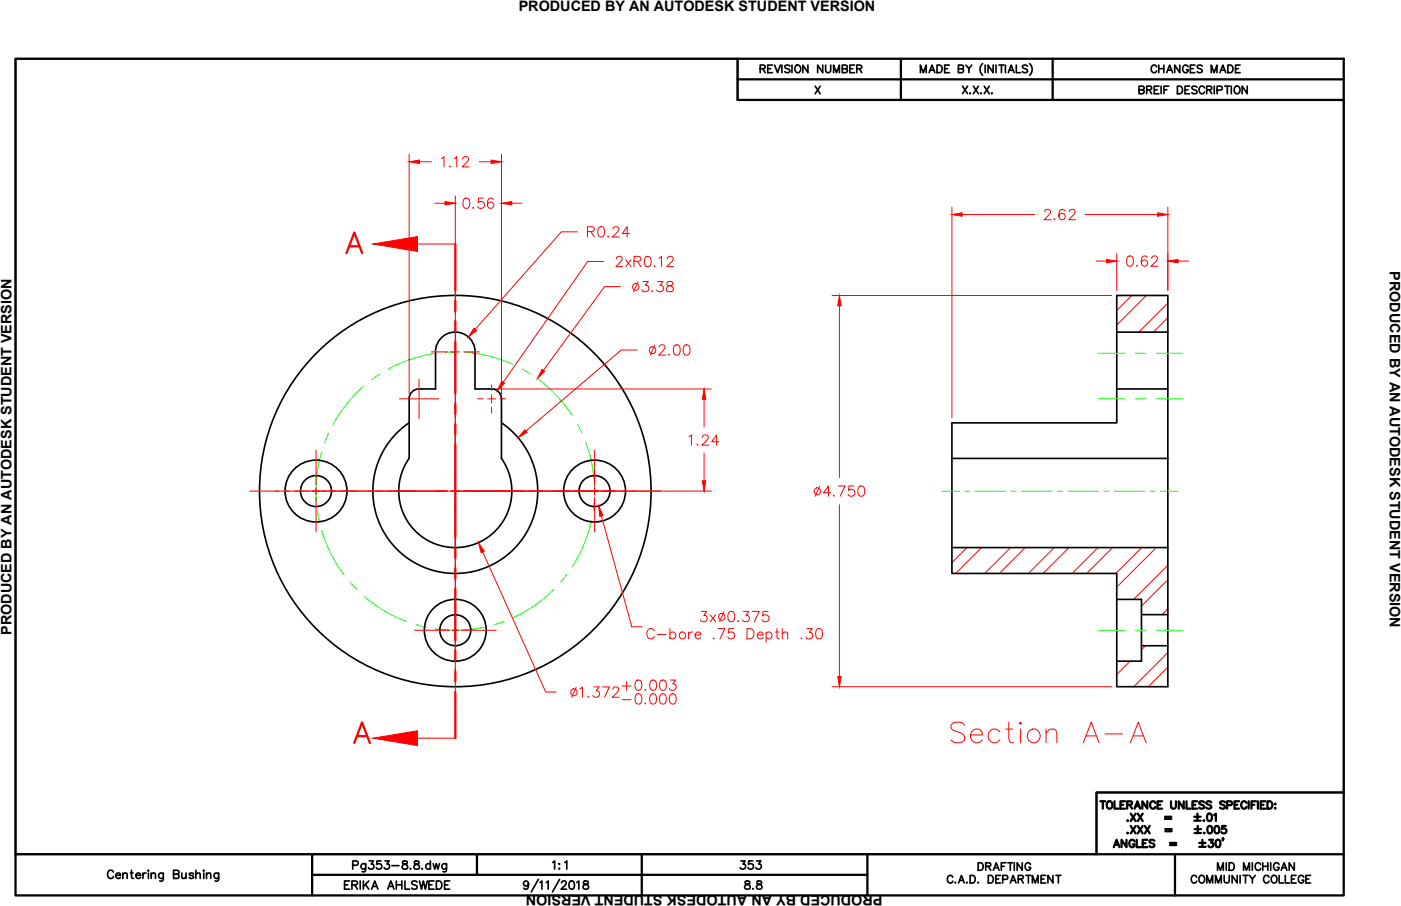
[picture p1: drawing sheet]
<svg xmlns="http://www.w3.org/2000/svg" width="432mm" height="279mm" viewBox="0 0 432 279" stroke-linecap="round" stroke-linejoin="round" font-family="sans-serif">
<!-- layer: OBJECT LINES -->
<g fill="none" stroke="#000" stroke-width=".51">
<path d="M4.8 18.1h222.5v12.7h186.8v213.6h-76.2v19h-333.1zM302.9 19.6a2.41 2.41 0 0 0 0 3.6M317.4 19.6a2.46 2.46 0 0 1 0 3.6M251.2 26.6l1.6 2.3M252.8 26.6l-1.6 2.3M283.7 22.4v-2.3l.9 2.3 .9-2.3v2.3M286.4 22.4l.9-2.3 .8 2.3M286.7 21.6h1.1M288.8 20.1h.8a1.25 1.25 0 0 1 .8 1.1 1.25 1.25 0 0 1-.8 1.2h-.8zM291.1 21.2h.9M292.6 20.1h-1.5v2.3h1.5M295.4 21.2l1.3-.1 .2-.4-.2-.5-1.3-.1v2.3h1l.5-.4a.59 .59 0 0 0-.5-.8"/>
<path d="M296.7 26.6l1.5 2.3M297.7 20.1l.9 1.1 .9-1.1M298.2 26.6l-1.5 2.3M298.6 21.2v1.2M299 28.7v.2l.1-.1M300 26.6l1.6 2.3M301.6 26.6l-1.6 2.3M302.3 28.7v.2l.2-.1M303.3 26.6l1.6 2.3M303.6 20.1v2.3M304.9 26.6l-1.6 2.3M305.7 28.7l-.1 .1h.2"/>
<path d="M306.1 20.1v2.3l-1.6-2.3v2.3M307 20.1v2.3M307.9 20.1h1.5M308.7 20.1v2.3M309.9 20.1v2.3M310.8 22.4l.9-2.3 .8 2.3M311.1 21.6h1.1M313.2 20.1v2.3h1.4M316.7 20.4a.89 .89 0 0 0-1.6 .2l.5 .5 .8 .3 .3 .7a1.02 1.02 0 0 1-1.6 0M129.1 119.9a3.1 3.1 0 0 0-3 3.1M129.2 120h5v-11.1a6.1 6.1 0 0 1 6.1-6.5 6.1 6.1 0 0 1 6.1 6.5v11.1h5.1M151.5 119.9a3.1 3.1 0 0 1 3.1 3.1v18.4a17.4 17.4 0 0 1-14.3 27.5 17.4 17.4 0 0 1-14.2-27.5"/>
<path d="M344.2 120h15.7M344.2 102.4h15.7M126.1 130.4a25.4 25.4 0 0 0-4.9 37.8 25.4 25.4 0 0 0 38.2 0 25.4 25.4 0 0 0-4.8-37.8M126.1 123v18.4M293.4 130.4h50.8v-39.3h15.7v120.7h-15.7v-35h-50.8zM293.4 141.4h66.5M293.4 168.9h66.5M344.2 184.8h7.6v4.7M351.8 189.5v14.4h-7.6M351.8 199.1h8.1M351.8 189.5h8.1M35 269a.93 .93 0 0 0-1.1-.6 .93 .93 0 0 0-.7 .9v.6a.92 .92 0 0 0 .7 1 .92 .92 0 0 0 1.1-.6"/>
<path d="M35.7 269.9h1.4a.78 .78 0 0 0-1.1-.6 .78 .78 0 0 0-.2 1.3 .77 .77 0 0 0 1.3 0M37.9 269.7l.6-.5 .6 .1 .1 1.6M37.9 269.2v1.7M40.2 269.2h.8M40.5 268.4v2l.2 .4 .4 .1M41.9 269.9h1.4a.81 .81 0 0 0-1.3-.5 .81 .81 0 0 0 .2 1.4 .76 .76 0 0 0 1.1-.2M44 269.2v1.7M45 269.2a.79 .79 0 0 0-1 .7M45.6 268.5h.3zM45.7 269.2v1.7M46.6 269.7l.6-.5 .6 .1 .1 1.6M46.6 269.2v1.7"/>
<path d="M50.3 269.2v1.9a.66 .66 0 0 1-.4 .6 .66 .66 0 0 1-.6-.1M50.3 269.6a.82 .82 0 0 0-1.2-.1 .82 .82 0 0 0 0 1.2 .82 .82 0 0 0 1.2-.1M53.5 269.6l1.4-.1 .3-.4-.1-.5-.5-.2h-1.1v2.5h1.1a.67 .67 0 0 0 .6-.7 .67 .67 0 0 0-.6-.6M56 269.2l.1 1.6 .6 .1 .6-.5M57.3 269.2v1.7M59.6 269.6a.77 .77 0 0 0-1.3 0l.4 .3 .8 .3 .1 .4a.77 .77 0 0 1-1.3 0M60.4 269.7l.6-.5 .6 .1 .1 1.6M60.4 268.4v2.5M62.7 268.5h.2zM62.8 269.2v1.7M63.6 269.7l.6-.5 .7 .1 .1 1.6M63.6 269.2v1.7"/>
<path d="M67.4 269.2v1.9a.68 .68 0 0 1-1.1 .5M67.4 269.6a.82 .82 0 0 0-1.2-.1 .82 .82 0 0 0 0 1.2 .82 .82 0 0 0 1.2-.1M108.7 266.8h1.1a.68 .68 0 0 0 .6-.4 .68 .68 0 0 0-.2-.8l-1.5-.1v2.5M112.7 266.3v2a.68 .68 0 0 1-1.1 .5M112.7 266.7a.82 .82 0 0 0-1.2-.1 .82 .82 0 0 0 0 1.2 .82 .82 0 0 0 1.2-.1M113.8 265.5h1.3l-.7 1a.84 .84 0 0 1 .6 1.3 .84 .84 0 0 1-1.4-.3M117.4 265.5h-1.2l-.1 1.1a.9 .9 0 0 1 1.4 0 .9 .9 0 0 1-.2 1.3 .9 .9 0 0 1-1.3-.4M118.6 265.5h1.4l-.8 1a.84 .84 0 0 1 .7 1.3 .84 .84 0 0 1-1.5-.3M120.8 267h2.2M124.2 265.6a.53 .53 0 0 0 .2 .9 .91 .91 0 0 1 1 .3 .91 .91 0 0 1 0 1.1l-.8 .1-.5-.2a.94 .94 0 0 1 .1-1 .94 .94 0 0 1 1-.3 .53 .53 0 0 0 .2-.9zM126.5 267.8v.2l.1-.1M127.8 265.6a.51 .51 0 0 0 .3 .9 .91 .91 0 0 1 1 .3 .91 .91 0 0 1-.1 1.1l-.8 .1a.73 .73 0 0 1-.7-.8 .73 .73 0 0 1 .8-.6l.5-.1a.51 .51 0 0 0 .2-.9z"/>
<path d="M130.1 267.8v.2l.1-.1M132.7 266.7a.81 .81 0 0 0-1.2-.1 .81 .81 0 0 0 0 1.2 .81 .81 0 0 0 1.2-.1M132.7 265.5v2.5M133.5 266.3l.5 1.7 .5-1.7 .5 1.7 .4-1.7M137.6 266.3v2a.68 .68 0 0 1-1.1 .5M137.6 266.7a.82 .82 0 0 0-1.2-.1 .82 .82 0 0 0 0 1.2 .82 .82 0 0 0 1.2-.1M162.9 272.5a.79 .79 0 0 1-1.1 .7 .79 .79 0 0 1-.3-1.2 .79 .79 0 0 1 1.3 0 1.35 1.35 0 0 1-.9 2.2l-.4-.3M165.9 271.2l-2.2 3.9M166.4 272.2l.6-.5v2.5M168.3 272.2l.7-.5v2.5M172.5 271.2l-2.2 3.9M173.1 272.3l.4-.6 .9 .2a.77 .77 0 0 1-.2 1.1l-1.3 1.2h1.7"/>
<path d="M175.7 271.8a.82 .82 0 0 1 1.2 .4 1.28 1.28 0 0 1-.8 2 1.62 1.62 0 0 1-.4-2.4zM177.8 272.2l.6-.5v2.5M180 271.8a.51 .51 0 0 0 .2 .8 .91 .91 0 0 1 1 .4 .91 .91 0 0 1 0 1.1l-.9 .1a.72 .72 0 0 1-.6-.8 .72 .72 0 0 1 .7-.6l.5-.2a.51 .51 0 0 0 .3-.8z"/>
<circle cx="97.4" cy="151.4" r="9.5"/>
<circle cx="97.4" cy="151.4" r="4.8"/>
<circle cx="140.3" cy="151.4" r="60.3"/>
<circle cx="183.3" cy="151.4" r="4.8"/>
<circle cx="183.3" cy="151.4" r="9.5"/>
<circle cx="140.3" cy="194.4" r="9.5"/>
<circle cx="140.3" cy="194.4" r="4.8"/>
</g>
<!-- layer: CUTTING PLANE LINES -->
<g fill="none" stroke="#f00" stroke-width=".7">
<path d="M106.8 78.1l2.4-6.4 2.4 6.4M107.7 75.9h3M140.3 75.2v14.3M140.3 92.7v3.2M140.3 99.1v3.1M140.3 105.4v15.9M140.3 124.5v3.1M140.3 130.8v3.2M140.3 137.2v28.5M140.3 168.9v3.2M140.3 175.3v3.1M140.3 181.6v15.9"/>
<path d="M140.3 200.7v3.1M140.3 207v3.2M140.3 213.4v14.2M109.2 229.1l2.4-6.3 2.4 6.3M110.1 227h3"/>
</g>
<path d="M119.5 75.2h20.8M119.5 227.6h20.8" fill="none" stroke="#f00" stroke-width=".31"/>
<g fill="#f00" stroke="#f00" stroke-width=".31">
<path d="M114.9 75.2l13.8-2.2v4.5z"/>
<path d="M114.9 227.6l13.8-2.2v4.5z"/>
</g>
<!-- layer: CENTERLINE -->
<g fill="none" stroke="#0f0" stroke-width=".31">
<path d="M112.2 119a42 42 0 0 0-9.5 11.9M117.1 115.3l-2.5 1.8M134.2 109a42.1 42.1 0 0 0-14.4 4.8M140.3 108.5l-3 .1M143.4 108.6a43.6 43.6 0 0 1 14.8 3.8M160.9 113.8l2.6 1.5M166.1 117.1a43.1 43.1 0 0 1 10.3 11.1M338.5 108.9h8.3M349.9 108.9h3.2M356.3 108.9h8.3M99.1 139.4a41.9 41.9 0 0 0-1.6 15.1M101.3 133.6l-1.2 2.9"/>
<path d="M178 130.9l1.4 2.7M180.6 136.4a43.7 43.7 0 0 1 2.7 15M338.5 123h8.3M349.9 123h3.2M356.3 123h8.3M97.9 157.6l.5 3M183.1 154.5l-.3 3M290.3 151.4h5.4M297.3 151.4h1.6M300.5 151.4h9.5M311.6 151.4h1.6M314.8 151.4h9.5"/>
<path d="M325.9 151.4h1.6M329.1 151.4h9.5M340.2 151.4h1.6M343.3 151.4h9.6M354.5 151.4h1.5M357.6 151.4h5.4M99.1 163.6a42.6 42.6 0 0 0 6.9 13.6M107.9 179.6l2.1 2.2M174.7 177.1l-1.9 2.4M182.3 160.5a42.1 42.1 0 0 1-5.9 14.1M112.2 183.9a42 42 0 0 0 13.1 7.8M128.2 192.6l3 .8"/>
<path d="M149.5 193.4a42.9 42.9 0 0 1-15.3 .5M155.3 191.6l-2.9 1M170.7 181.8a42.4 42.4 0 0 1-12.5 8.7M338.5 194.4h8.3M349.9 194.4h3.2M356.3 194.4h8.3"/>
</g>
<!-- layer: SECTION LINES -->
<g fill="none" stroke="#f00" stroke-width=".31">
<path d="M348.8 91.1l-4.6 4.7M353.3 91.1l-9.1 9.1M359.9 93.5l-8.9 8.9M359.9 98l-4.4 4.4M298 168.9l-4.6 4.6M302.5 168.9l-8 7.9M311.5 168.9l-8 7.9M316 168.9l-8 7.9M325 168.9l-8 7.9M329.5 168.9l-8 7.9M338.4 168.9l-7.9 7.9M342.9 168.9l-8 7.9"/>
<path d="M351.9 168.9l-8 7.9M356.4 168.9l-12.2 12.2M359.9 174.3l-10.5 10.5M359.9 178.8l-8.1 8.1M353.1 199.1l-1.3 1.3M359.9 187.8l-1.7 1.7M348.3 203.9l-4.1 4.1M359.9 201.2l-10.5 10.6M359.9 205.7l-6 6.1"/>
</g>
<!-- layer: DIMENSIONS -->
<g fill="none" stroke="#f00" stroke-width=".31">
<path d="M126.1 47.6v73.9M129.3 49.9h3.6M136.1 48.9l.7-.6v3.2M138.7 51.2l-.2 .1h.3M140 48.9l.8-.6v3.2M142.6 49.1l.1-.5 .5-.3h.6l.5 .3a1.02 1.02 0 0 1-.3 1.4l-1.5 1.5h2.1M147.7 49.9h3.7M154.6 47.6v73.9M134 62.7h3.2M140.3 60.4v40.5M143.1 61.2a1.02 1.02 0 0 1 1.5 .5 2.5 2.5 0 0 1-.3 2.4 1.03 1.03 0 0 1-1.5-.4 2.71 2.71 0 0 1 .3-2.5zM145.9 64l-.2 .1h.3"/>
<path d="M149 61.1h-1.5l-.1 1.4a1.12 1.12 0 0 1 1.7-.1 1.12 1.12 0 0 1-.3 1.7 1.12 1.12 0 0 1-1.6-.4M152 61.6a.92 .92 0 0 0-1.3-.4 2.51 2.51 0 0 0 0 2.9 .99 .99 0 0 0 1.4-.4 .99 .99 0 0 0-.6-1.4 .99 .99 0 0 0-1.3 .9M157.7 62.7h3.2M177.9 71.5h-4.9l-26.5 30.1M181.1 71.4l1.8-.1a.74 .74 0 0 0 0-1.2l-1.8-.2v3.2M182.1 71.4l1.1 1.7M184.7 70.1a1.05 1.05 0 0 1 1.5 .4 2.63 2.63 0 0 1-.3 2.4 1.02 1.02 0 0 1-1.5-.4 2.66 2.66 0 0 1 .3-2.4zM187.4 72.8l-.1 .1h.3M188.9 70.7l.2-.5a1.02 1.02 0 0 1 1.5 0 .99 .99 0 0 1-.3 1.4l-1.5 1.5h2.1M190 79.8l.1-.4 .5-.3h.6l.4 .3a.99 .99 0 0 1-.3 1.3l-1.5 1.5h2.1M194.1 72h-2.3l1.5-2.1v3.2M199 79.2a1.04 1.04 0 0 1 1.6 .5 2.58 2.58 0 0 1-.4 2.4 1.04 1.04 0 0 1-1.5-.5 2.71 2.71 0 0 1 .3-2.4z"/>
<path d="M203.1 79.7l.8-.6v3.1M205.7 79.8l.1-.4 .5-.3h.6l.4 .3a.99 .99 0 0 1-.2 1.3l-1.6 1.5h2.1M293.4 63.9v65M296.6 66.2h22.3M322 65.3l.1-.4 .5-.3 .9 .1a.73 .73 0 0 1 .1 1.1l-1.8 2h2.1M325 67.4l-.2 .2h.4M328.2 65a.91 .91 0 0 0-.9-.4 .91 .91 0 0 0-.8 .6 1.86 1.86 0 0 0 .8 2.6 .98 .98 0 0 0 1-1 .98 .98 0 0 0-.9-1 .98 .98 0 0 0-1 .9M329.5 65.3l.2-.4 .4-.3 .9 .1a.73 .73 0 0 1 .2 1.1l-1.8 2h2.1M334.4 66.2h22.4M344.2 78.2v11.4M347.7 79.1a1.02 1.02 0 0 1 1.5 .4 2.66 2.66 0 0 1-.3 2.5 1.03 1.03 0 0 1-1.5-.5 2.53 2.53 0 0 1 .3-2.4zM353.6 79.4a.92 .92 0 0 0-1.4-.3 2.5 2.5 0 0 0 0 2.9 .99 .99 0 0 0 1.5-.5 .99 .99 0 0 0-.7-1.3 .99 .99 0 0 0-1.2 .8"/>
<path d="M354.9 79.7l.2-.5 .4-.3h.7l.4 .3a1.02 1.02 0 0 1-.3 1.4l-1.5 1.5h2.1M359.9 63.9v25.7M186.1 80.6h-5l-26 37.3M191.2 88.4h-4.9l-18.8 25.8M192.8 80.1l1.7 2.1M194.5 80.1l-1.7 2.1M195.4 80.6l1.8-.2 .3-.4-.1-.6-.6-.3h-1.4v3.1M196.5 80.6l1 1.6M196.6 87l-1.3 3M198.1 86.8h1.7l-.9 1.2a1.07 1.07 0 0 1 1 1.5 1.07 1.07 0 0 1-1.8 .3l-.3-.4M201 89.7l-.1 .1h.3M201.8 81.9l-.2 .2h.3"/>
<path d="M202.7 86.8h1.6l-.9 1.2a1.07 1.07 0 0 1 1 1.5 1.07 1.07 0 0 1-1.7 .3l-.3-.4M205.7 87a.64 .64 0 0 0 .3 1 1.19 1.19 0 0 1 1.2 .4 1.19 1.19 0 0 1 .2 1.3 1.14 1.14 0 0 1-1.3 .3 1.14 1.14 0 0 1-.7-1.1 1.78 1.78 0 0 1 1.8-1l.2-.7a1.23 1.23 0 0 0-1.7-.2zM256.4 91.1h86.3M258.7 94.3v53M337.8 80.5h3.2M350.4 81.8v.3l.2-.1M363.1 80.5h3.2M129.2 116.9v5.5M133 108.5h4.8M139.1 108.5h2.5M140.3 101.2v113.6M142.9 108.5h4.8"/>
<path d="M151.5 118.7v1.8M152.3 120h67M196.4 107.9h-4.9l-29.4 25M201.8 106.5l-1.4 3M203.2 107.1l.1-.5 .5-.3 .9 .2a.7 .7 0 0 1 .1 1l-1.8 2h2.1M206.2 109.2l-.2 .2h.3M208 106.5a1.04 1.04 0 0 1 1.5 .5 2.66 2.66 0 0 1-.3 2.4 1.05 1.05 0 0 1-1.5-.5 2.69 2.69 0 0 1 .3-2.4zM211 106.5a1.04 1.04 0 0 1 1.5 .5 2.58 2.58 0 0 1-.3 2.4 1.04 1.04 0 0 1-1.5-.5 2.69 2.69 0 0 1 .3-2.4zM97.4 138.9v10.6M123.1 123h5.4M128.8 123h.7M129.2 122.7v.6"/>
<path d="M129.2 123.6v5.5M129.8 123h5.5M147.2 123h1.8M150.2 123h2.6M151.5 121.7v2.6M151.5 125.5v1.8M154.1 123h1.7M183.3 138.9v10.6M212.4 134.7l.7-.6v3.2M214.9 137v.3l.2-.2M216.5 134.9l.1-.5 .5-.3 .9 .2a.69 .69 0 0 1 .1 1l-1.8 2h2.1M217 123.1v8.6"/>
<path d="M217 139.7v8.6M221.6 136.2h-2.2l1.5-2.1v3.2M77 151.4h142.3M97.4 150.5v1.9M97.4 153.4v10.6M183.3 150.2v2.5M183.3 153.4v10.6M185.4 159.1l9.3 34.2h3.2M252.6 150l-1.4 3M256.1 152h-2.3l1.5-2.1v3.1M257 152.7l-.2 .2h.3M258.3 149.9h2.2l-1.5 3.1"/>
<path d="M258.7 155.6v53M263.2 149.9h-1.5l-.2 1.3a1.12 1.12 0 0 1 1.7 0 1.12 1.12 0 0 1-.2 1.7 1.12 1.12 0 0 1-1.6-.5M264.9 150a1.04 1.04 0 0 1 1.5 .5 2.69 2.69 0 0 1-.3 2.4 1.04 1.04 0 0 1-1.6-.5 2.58 2.58 0 0 1 .4-2.4zM148.8 170.2l19.4 43.2h3.2M127.8 194.4h10.6M139.4 194.4h1.9M142.2 194.4h10.7M201.7 194.6a1.16 1.16 0 0 0-1.4-.8 1.16 1.16 0 0 0-.9 1.3 1.38 1.38 0 0 0 .3 1.5 1.38 1.38 0 0 0 1.5 .3l.5-.6M202.6 195.7h2.7M206.5 195.4a1.02 1.02 0 0 1 1.5-.2 1.02 1.02 0 0 1 0 1.5 1.02 1.02 0 0 1-1.5-.1M206.5 193.8v3.2M212.2 194.9v2.1"/>
<path d="M213.4 194.9a1.01 1.01 0 0 0-1.2 .9M214.2 195.8h1.8a.98 .98 0 0 0-1.4-.8 .98 .98 0 0 0-.2 1.6 .96 .96 0 0 0 1.6 0M216.2 188.6h1.6l-.9 1.2a1.06 1.06 0 0 1 1 1.4 1.06 1.06 0 0 1-1.7 .4l-.3-.5M218.9 189.6l1.7 2.1M219.9 196.7v.3l.2-.1M220.6 189.6l-1.7 2.1M221.3 193.8h2.1l-1.5 3.2M223.1 188.7l-1.3 3M224.8 188.7a1.02 1.02 0 0 1 1.5 .5 2.66 2.66 0 0 1-.3 2.4 1.05 1.05 0 0 1-1.5-.5 2.63 2.63 0 0 1 .3-2.4zM226.1 193.8h-1.5l-.1 1.4a1.12 1.12 0 0 1 1.7 0 1.12 1.12 0 0 1-.2 1.7 1.12 1.12 0 0 1-1.7-.5M227.5 191.4l-.1 .2h.2M229.2 188.6h1.6l-.9 1.2a1.07 1.07 0 0 1 1 1.4 1.07 1.07 0 0 1-1.7 .4l-.3-.5"/>
<path d="M230.2 193.8h1.1a1.69 1.69 0 0 1 1.1 1.6 1.69 1.69 0 0 1-1.1 1.6h-1.1zM231.9 188.6h2.1l-1.5 3.1M233.4 195.8h1.8a.98 .98 0 0 0-1.4-.8 .98 .98 0 0 0-.2 1.6 .98 .98 0 0 0 1.6 0M236.1 195.4a1.02 1.02 0 0 1 1.5-.2 1.02 1.02 0 0 1 0 1.5 1.02 1.02 0 0 1-1.5-.1M236.1 194.9v3.2M236.7 188.6h-1.5l-.1 1.3a1.12 1.12 0 0 1 1.6 0 1.12 1.12 0 0 1-.2 1.7 1.12 1.12 0 0 1-1.6-.5M239 194.9h1.1M239.5 193.8v2.6l.1 .5 .6 .1M241.1 195.5l.8-.6 .7 .2 .2 1.9M241.1 193.8v3.2M247 196.7v.3l.2-.1M248.7 193.8h1.6l-.9 1.3a1.07 1.07 0 0 1 1 1.4 1.07 1.07 0 0 1-1.7 .4l-.3-.5"/>
<path d="M251.8 194a1.04 1.04 0 0 1 1.6 .5 2.58 2.58 0 0 1-.4 2.4 1.04 1.04 0 0 1-1.5-.5 2.71 2.71 0 0 1 .3-2.4zM177.6 212l-1.4 3M178.8 212.4l.7-.6v3.2M181.3 214.7l-.1 .2h.3M183 211.8h1.7l-1 1.2a1.06 1.06 0 0 1 .8 1.8 1.06 1.06 0 0 1-1.8-.4M185.7 211.8h2.1l-1.5 3.2M188.9 212.6l.1-.4 .5-.4h.6l.5 .4a.99 .99 0 0 1-.3 1.3l-1.6 1.5h2.2M191.8 211.5h2.7M191.8 215.8h2.7M193.1 210.2v2.7M196.2 209.9a1.04 1.04 0 0 1 1.5 .4 2.58 2.58 0 0 1-.3 2.4 1.04 1.04 0 0 1-1.5-.4 2.71 2.71 0 0 1 .3-2.4zM196.2 214.1a1.04 1.04 0 0 1 1.5 .5 2.58 2.58 0 0 1-.3 2.4 1.04 1.04 0 0 1-1.5-.5 2.71 2.71 0 0 1 .3-2.4z"/>
<path d="M198.9 212.6v.3l.1-.2M198.9 216.8l-.2 .2h.3M200.7 209.9a1.04 1.04 0 0 1 1.5 .4 2.66 2.66 0 0 1-.3 2.4 1.05 1.05 0 0 1-1.5-.4 2.71 2.71 0 0 1 .3-2.4zM200.7 214.1a1.04 1.04 0 0 1 1.5 .5 2.66 2.66 0 0 1-.3 2.4 1.05 1.05 0 0 1-1.5-.5 2.71 2.71 0 0 1 .3-2.4zM203.7 209.9a1.04 1.04 0 0 1 1.5 .4 2.58 2.58 0 0 1-.3 2.4 1.04 1.04 0 0 1-1.5-.4 2.71 2.71 0 0 1 .3-2.4zM203.7 214.1a1.04 1.04 0 0 1 1.5 .5 2.58 2.58 0 0 1-.3 2.4 1.04 1.04 0 0 1-1.5-.5 2.71 2.71 0 0 1 .3-2.4zM206.6 209.7h1.7l-1 1.2a1.07 1.07 0 0 1 1 1.5 1.07 1.07 0 0 1-1.7 .3l-.3-.4M206.7 214.1a1.04 1.04 0 0 1 1.6 .5 2.58 2.58 0 0 1-.4 2.4 1.04 1.04 0 0 1-1.5-.5 2.71 2.71 0 0 1 .3-2.4zM256.4 211.8h86.3"/>
<circle cx="196" cy="88.4" r="1.05"/>
<circle cx="201.1" cy="108" r="1.05"/>
<circle cx="251.9" cy="151.5" r="1.05"/>
<circle cx="210.3" cy="195.9" r="1.05"/>
<circle cx="222.4" cy="190.2" r="1.04"/>
<circle cx="176.9" cy="213.5" r="1.05"/>
</g>
<g fill="#f00" stroke="#f00" stroke-width=".31">
<path d="M167.1 113.9l.8 .6-2.3 2.3z"/>
<path d="M217 120l.5 3.1h-1z"/>
<path d="M216.5 148.3h1l-.5 3.1z"/>
<path d="M154.6 62.7l3.1-.6v1.1z"/>
<path d="M137.2 62.1l3.1 .6-3.1 .5z"/>
<path d="M126.1 49.9l3.2-.5v1z"/>
<path d="M151.4 49.4l3.2 .5-3.2 .5z"/>
<path d="M146.1 101.2l.8 .7-2.5 2z"/>
<path d="M154.6 117.6l.9 .6-2.3 2.3z"/>
<path d="M147.5 167.3l1.8 2.7-1 .5z"/>
<path d="M258.7 91.1l.5 3.2h-1z"/>
<path d="M258.2 208.6h1l-.5 3.2z"/>
<path d="M359.9 80.5l3.2-.5v1z"/>
<path d="M341 80l3.2 .5-3.2 .5z"/>
<path d="M356.8 65.6l3.1 .6-3.1 .5z"/>
<path d="M293.4 66.2l3.2-.6v1.1z"/>
<path d="M161.8 132.5l.6 .8-2.7 1.7z"/>
<path d="M184.5 156l1.4 3-1.1 .2z"/>
</g>
<!-- layer: OBJECT LINES -->
<g fill="#000">
<circle cx="126.1" cy="123" r=".25"/>
<circle cx="154.6" cy="123" r=".25"/>
</g>
<!-- layer: BORDER -->
<path d="M4.8 18.1h409.3v258h-409.3zM227.3 18.1v12.7h186.8M277.7 18.1v12.7M324.4 18.1v12.7M227.3 24.5h186.8M4.8 263.4h409.3M96.2 263.4v12.7M96.2 269.8h171.1M147 263.4v6.4M197.8 263.4v12.7M267.3 263.4v12.7M362.1 263.4v12.7" fill="none" stroke="#000" stroke-width=".7"/>
<!-- layer: Title Block -->
<g fill="none" stroke="#000" stroke-width=".7">
<path d="M339.1 247.1h1.6M339.9 247.1v2.3M341.5 247.2a1.07 1.07 0 0 1 1.4 1 1.07 1.07 0 0 1-1.4 1.1l-.4-.8v-.5zM343.5 247.1v2.3h1.3M345.3 248.2h.9M346.8 247.1h-1.5v2.3h1.5M347.2 259v2.3l-1.5-2.3v2.3M347.4 248.2l1.3-.1 .2-.3-.1-.5-1.4-.2v2.3M347.5 253l.1 .1M347.5 256.8l.1 .1M348.2 248.2l.7 1.2M348.5 250.9l1.5 2.3"/>
<path d="M348.5 254.7l1.5 2.3M349.7 249.4l.9-2.3 .8 2.3M349.7 259.5a.84 .84 0 0 0-1-.5 .84 .84 0 0 0-.6 .8v.6a.82 .82 0 0 0 .8 .9 .82 .82 0 0 0 .8-.9h-.6M350 248.6h1.1M350 250.9l-1.5 2.3M350 254.7l-1.5 2.3M350.4 259v2.3h1.3M350.7 250.9l1.5 2.3M350.7 254.7l1.5 2.3M352.2 250.9l-1.5 2.3M352.2 254.7l-1.5 2.3M352.8 254.7l1.6 2.3"/>
<path d="M353.6 247.1v2.3l-1.5-2.3v2.3M353.6 259h-1.4v2.3h1.4M354.4 254.7l-1.6 2.3M355.8 259.3l-.6-.3-.9 .3 .2 .5 1.1 .5 .2 .6a.98 .98 0 0 1-1.5 0M356.1 247.7a.84 .84 0 0 0-.9-.6 .84 .84 0 0 0-.7 .9v.5a.84 .84 0 0 0 .7 .9 .84 .84 0 0 0 .9-.6M356.8 248.2h.8M358.2 247.1h-1.4v2.3h1.4M359.1 251.9h1.9M359.1 252.5h1.9M359.2 255.7h1.9M359.2 256.3h1.9M360.6 259.9h1.9"/>
<path d="M360.9 247.1v1.6a.77 .77 0 0 0 .8 .7 .77 .77 0 0 0 .7-.7v-1.6M364.8 247.1v2.3l-1.5-2.3v2.3M365.7 247.1v2.3h1.3M367.5 248.2h.9M368.1 251.9h2M368.1 253.1h2M368.2 255.7h2M368.2 256.9h2M369 247.1h-1.5v2.3h1.5M369.1 250.9v2M369.2 254.7v2M369.6 259.9h2"/>
<path d="M370.6 259v1.9M371 253l.1 .1M371.1 247.4a.85 .85 0 0 0-.8-.3 .85 .85 0 0 0-.7 .6l1.5 1v.4l-.5 .3-1-.3M371.1 256.8l.1 .1M372.3 251a.74 .74 0 0 1 1.1 .4l.1 .5a1.03 1.03 0 0 1-.6 1.3h-.2a1.45 1.45 0 0 1-.4-2.2zM372.4 254.8a.74 .74 0 0 1 1.1 .4l.1 .5a1.03 1.03 0 0 1-.6 1.3h-.2a1.45 1.45 0 0 1-.4-2.2zM372.7 259h1.2l-.7 .8a.76 .76 0 0 1 .6 1.3 .76 .76 0 0 1-1.4-.3M373.3 247.4a.85 .85 0 0 0-.8-.3 .85 .85 0 0 0-.7 .6l1.5 1v.4l-.5 .3-1-.3M374.2 251.4l.5-.5v2.3M374.6 254.8a.74 .74 0 0 1 1.1 .4l.1 .5a1.03 1.03 0 0 1-.6 1.3h-.3a1.45 1.45 0 0 1-.3-2.2zM374.9 259.1a.74 .74 0 0 1 1.1 .3l.2 .5a1.01 1.01 0 0 1-.9 1.4 1.49 1.49 0 0 1-.4-2.2zM377 258.6h-.2h.2l-.2 .6"/>
<path d="M377.5 247.4a.85 .85 0 0 0-.8-.3 .85 .85 0 0 0-.7 .6l1.5 1v.4l-.5 .3-1-.3M377.8 254.7h-1.1l-.1 1a.81 .81 0 0 1 1.2 0 .81 .81 0 0 1-.1 1.2 .81 .81 0 0 1-1.2-.3M378.2 248.3l1.3-.1 .2-.3-.1-.6-1.4-.2v2.3M380.5 248.2h.9M381.9 247.1h-1.4v2.3h1.4M384.2 247.7a.84 .84 0 0 0-1-.6 .84 .84 0 0 0-.6 .9v.5a.84 .84 0 0 0 .6 .9 .84 .84 0 0 0 1-.6M384.9 247.1v2.3M385.7 248.2h.9M387.1 247.1h-1.4v2.3M387.7 247.1v2.3M388.6 248.2h.8M390 247.1h-1.4v2.3h1.4"/>
<path d="M390.6 247.1h.8a1.22 1.22 0 0 1 .8 1.1 1.22 1.22 0 0 1-.8 1.2h-.8zM392.9 249.3h.2zM393 247.9v.2zM414.1 244.4h-76.2v19M343.3 261.3l.8-2.3 .9 2.3M343.6 260.5h1.1M352.2 260.1h.9M360.6 260.6h1.9M369.6 261.2h2"/>
</g>
<text font-size="10.6" fill="#f00" x="292.1" y="230.4">Section A-A</text>
<g font-size="5.7">
<text x="233.5" y="23.6">REVISION NUMBER</text>
<text x="353.8" y="23.6">CHANGES MADE</text>
<text x="169.3" y="269.2">1:1</text>
<text x="227.2" y="269.2">353</text>
<text x="105.5" y="275.5">ERIKA AHLSWEDE</text>
<text x="228.6" y="275.5">8.8</text>
</g>
<g font-size="5.3">
<text x="350.3" y="30">BREIF DESCRIPTION</text>
<text x="300.6" y="269.5">DRAFTING</text>
<text x="374.3" y="269.5">MID MICHIGAN</text>
<text x="291" y="273.4">C.A.D. DEPARTMENT</text>
<text x="366.2" y="273.4">COMMUNITY COLLEGE</text>
</g>
<g font-size="4.4">
<text x="159.9" y="3.5">PRODUCED BY AN AUTODESK STUDENT VERSION</text>
<text x="428.3" y="83.7" transform="rotate(90 428.3 83.7)">PRODUCED BY AN AUTODESK STUDENT VERSION</text>
<text x="3.5" y="195.8" transform="rotate(-90 3.5 195.8)">PRODUCED BY AN AUTODESK STUDENT VERSION</text>
<text x="272" y="275.9" transform="rotate(180 272 275.9)">PRODUCED BY AN AUTODESK STUDENT VERSION</text>
</g>
</svg>
